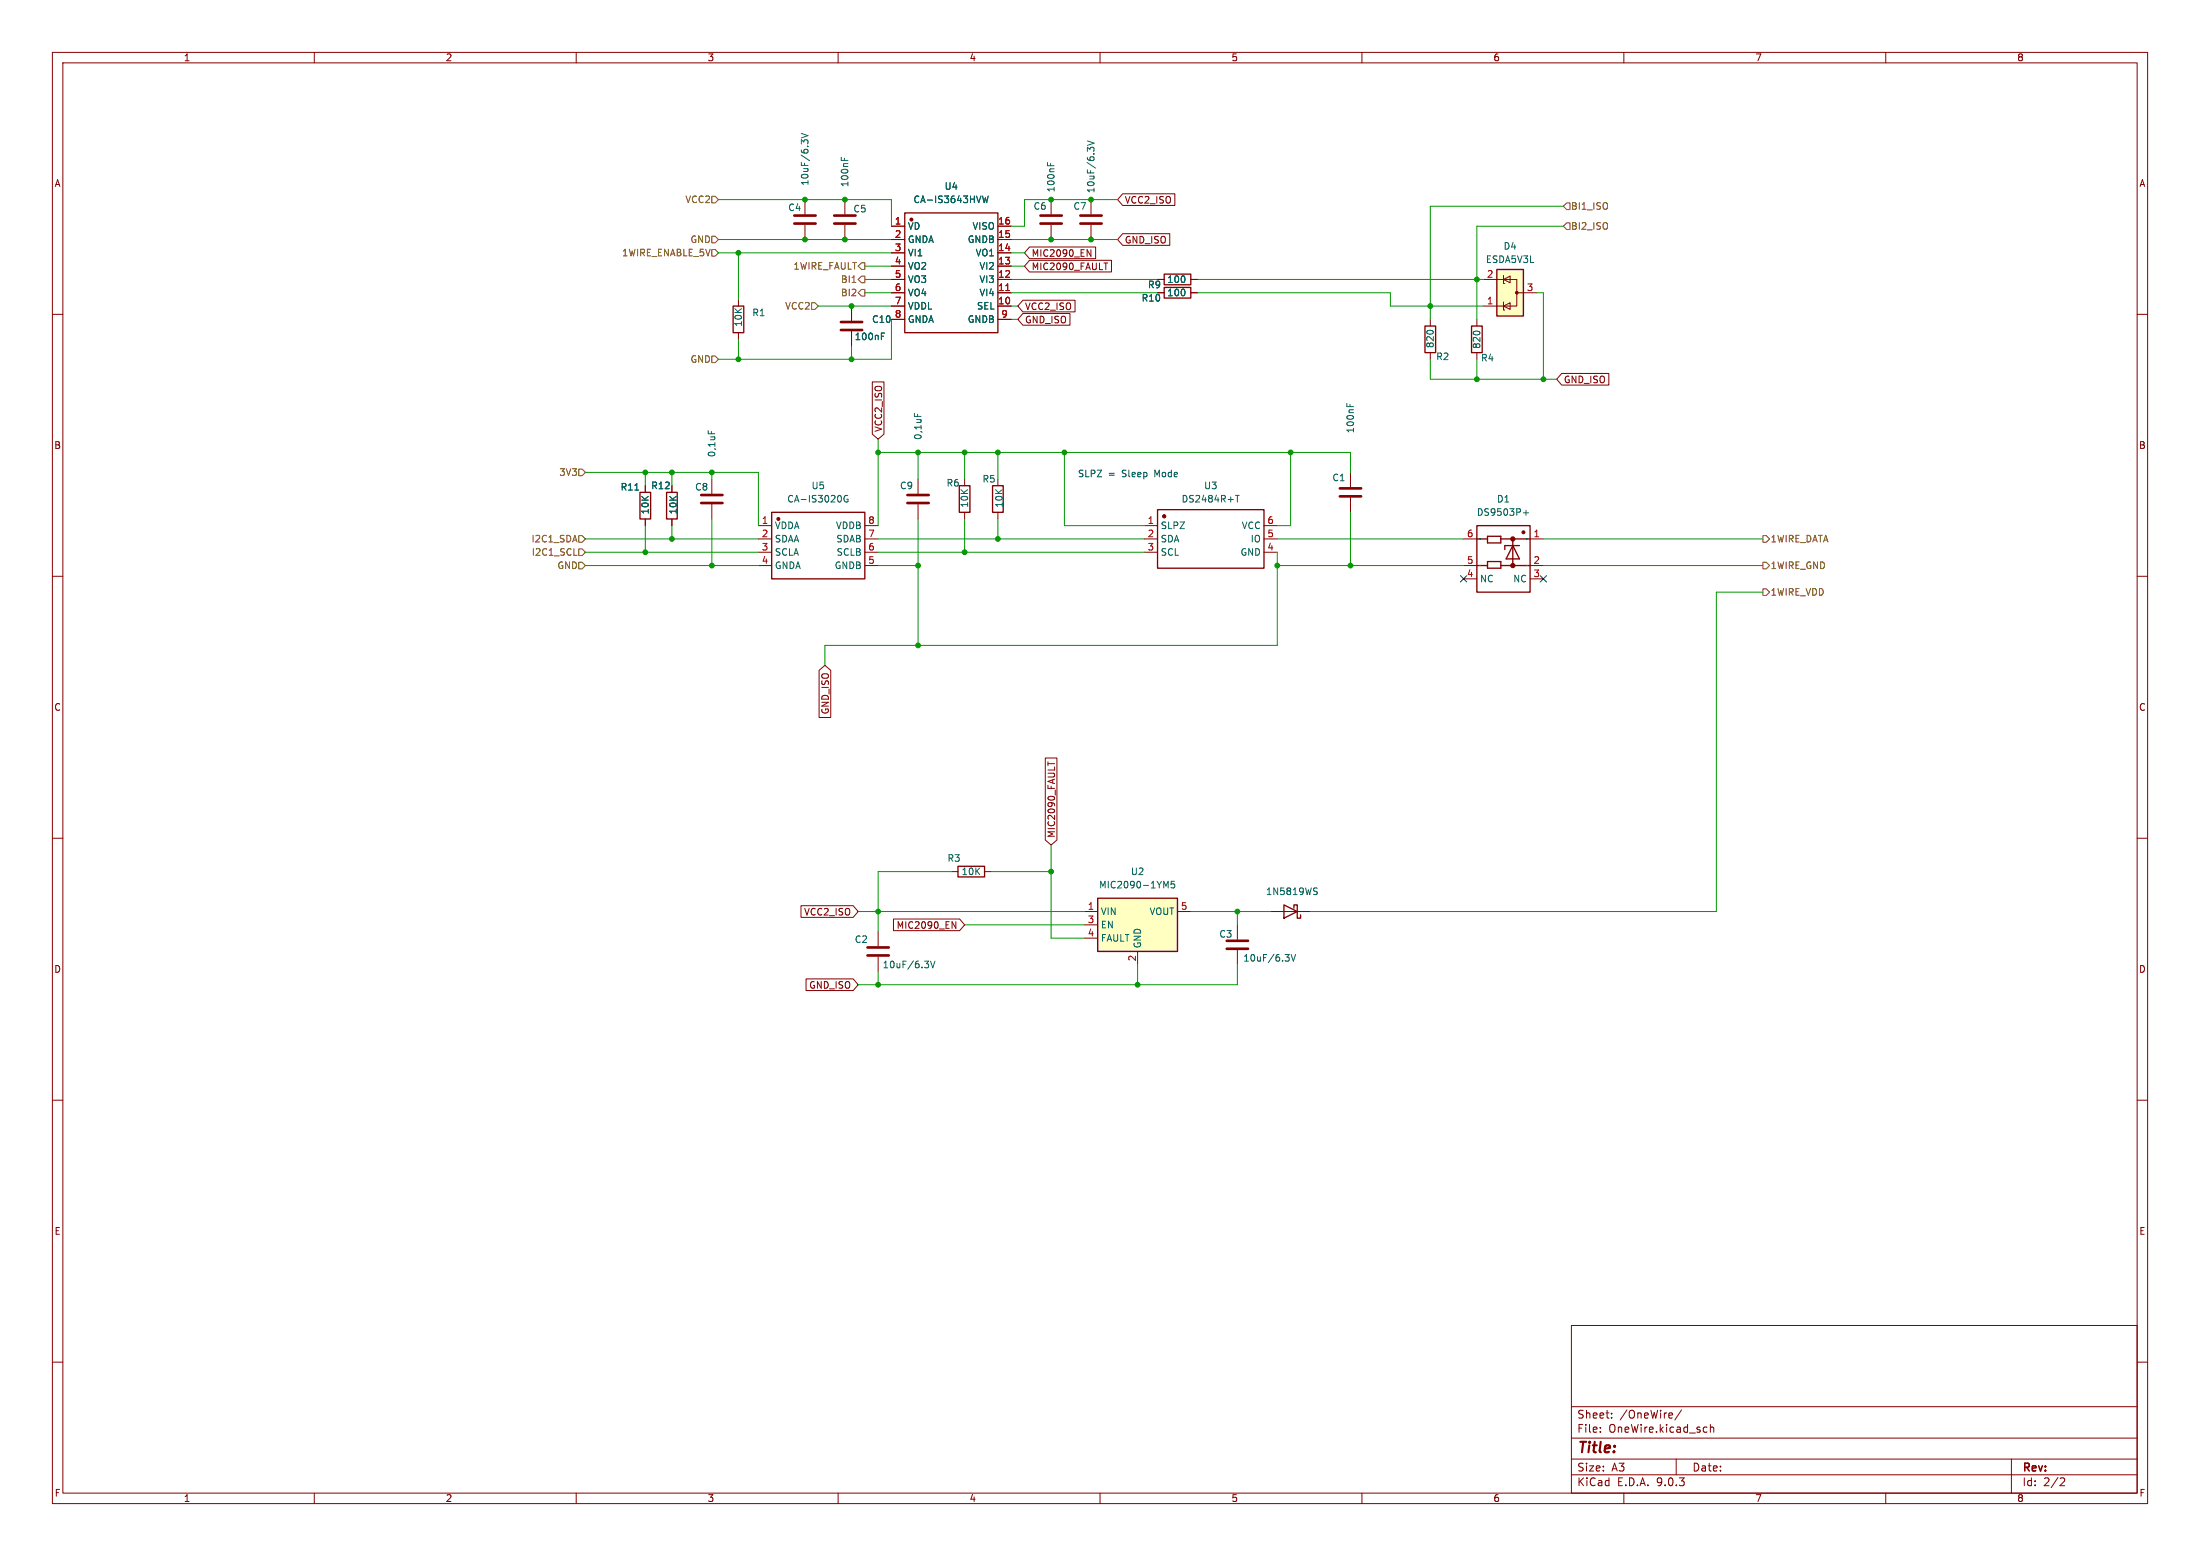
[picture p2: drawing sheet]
<svg xmlns="http://www.w3.org/2000/svg" width="420mm" height="297mm" viewBox="0 0 420 297" stroke-linecap="round" stroke-linejoin="round" font-family="sans-serif">
<g fill="none" stroke="#840000" stroke-width=".19">
<path d="M10 10h400v277h-400zM12 12h396v273h-396zM60 10v2M110 10v2M160 10v2M210 10v2M260 10v2M310 10v2M360 10v2M10 60h2M281.9 61v1.2M281.9 67.3v1.3"/>
<path d="M408 60h2M123.2 92.7v1.3M123.2 99.1v1.2M257.8 90.2v2.8M257.8 95v2.8M10 110h2M408 110h2M10 160h2M408 160h2M10 210h2M408 210h2M300 253h108v32h-108z"/>
<path d="M10 260h2M300 278.5h108M300 274.5h108M300 268.5h108M305.5 273.2v.2M305.5 272.5v.1M307.7 270.5v.2M307.7 269.8v.1M320 278.5v3M321 269.1l-1.3 1.9M325.7 272.4l.2 .1M325.9 273.3l-.2 .1"/>
<path d="M326.5 271.9v1.5M326.5 272.5l.2-.1 .4 .1 .1 .9M384 278.5v6.5M408 260h2M60 285v2M110 285v2M160 285v2M210 285v2M260 285v2M300 281.5h108M310 285v2M360 285v2"/>
<path d="M393.5 282.1l.5 .1 .2 .3-1 1.1h1"/>
</g>
<path d="M255.8 94.7h4M255.8 93.2h4" fill="none" stroke="#840000" stroke-width=".51"/>
<path d="M257.1 77v.6M257.7 77.2v.4M121.2 93.5h.7" fill="none" stroke="#006464" stroke-width=".19"/>
<path d="M280.9 62.2h2.1v5.1h-2.1zM122.2 94h2v5.1h-2z" fill="none" stroke="#840000" stroke-width=".25"/>
<path d="M285.7 51.4h5.1v8.9h-5.1z" fill="#ffffc2"/>
<path d="M285.7 51.4h5.1v8.9h-5.1zM182.9 165.4h5.1v2h-5.1z" fill="none" stroke="#840000" stroke-width=".25"/>
<g fill="none" stroke="#840000" stroke-width=".19">
<path d="M153.7 38.1v2.8M161.3 38.1v2.8M153.7 42.9v2.8M161.3 42.9v2.8M162.6 58.4v2.8M283.2 58.4h3.8M283.2 53.3h3.8M287 57.7v1.5h.3M287 53.3h2.6v5.1h-2.6M287 58.4l1.3-.6v1.3zM287 52.6v1.5h.3M287 53.3l1.3-.6v1.3z"/>
<path d="M289.6 55.9h3.8M162.6 63.2v2.8M181.6 166.4h1.3M188 166.4h1.2"/>
</g>
<circle cx="289.6" cy="55.9" r=".25" fill="#840000" stroke="#840000" stroke-width=".19"/>
<path d="M151.6 41.1h4.1M151.6 42.7h4.1M159.3 41.1h4M159.3 42.7h4M160.5 61.5h4.1M160.5 63h4.1" fill="none" stroke="#840000" stroke-width=".51"/>
<path d="M153 25.5l1.2 .4-1.2 .4M153.5 27.1l-.5-.4v.8M153.5 26.9l.2-.2h.3l.2 .2M160.6 30v.6M161.2 30.2v.4M168.3 64.2h.4M168.3 63.6h.6" fill="none" stroke="#006464" stroke-width=".19"/>
<path d="M209.5 171.5h15.3v10.1h-15.3z" fill="#ffffc2"/>
<g fill="none" stroke="#840000" stroke-width=".25">
<path d="M140 58.4h2v5.1h-2zM172.7 40.6h17.8v22.9h-17.8zM222.2 54.9h5.1v2h-5.1zM222.2 52.3h5.1v2.1h-5.1zM272 62.2h2.1v5.1h-2.1zM127.3 94h2v5.1h-2zM147.3 97.8h17.8v12.7h-17.8zM183.1 92.7h2.1v5.1h-2.1zM189.5 92.7h2v5.1h-2zM221 97.3h20.3v11.2h-20.3zM281.9 100.3h10.2v12.7h-10.2zM281.9 102.9h2.1"/>
<path d="M281.9 108h2.1M284 102.4h2.5v1.2h-2.5zM284 107.2h2.5v1.3h-2.5zM286.5 102.9h5.6M286.5 108h5.6M288.8 104.1l1.3 2.6h-2.6zM288.8 102.9v5.1M290.1 104.1h-2.8v.8M209.5 171.5h15.3v10.1h-15.3zM245.1 172.7l2.5 1.3-2.5 1.3zM247 173.4v-.7h.6v2.6h.7v-.7"/>
</g>
<g fill="none" stroke="#840000" stroke-width=".19">
<path d="M200.7 38.1v2.8M208.3 38.1v2.8M214.3 37h10v2.2h-10l-.9-1.1zM141 57.2v1.2M162.6 58.4v2.8M170.2 43.2h2.5M170.2 45.7h2.5M170.2 48.3h2.5M170.2 50.8h2.5M170.2 53.3h2.5M170.2 55.9h2.5M170.2 58.4h2.5"/>
<path d="M190.5 43.2h2.5M190.5 45.7h2.5M190.5 48.3h2.5M190.5 50.8h2.5M190.5 53.3h2.5M190.5 55.9h2.5M190.5 58.4h2.5M195.3 57.3h9.9v2.2h-9.9l-1-1.1zM195.3 59.8h9v2.3h-9l-1-1.1zM196.5 49.7h15.7v2.2h-15.7l-.9-1.1zM196.5 47.1h12.7v2.3h-12.7l-.9-1.1zM200.7 42.9v2.8"/>
<path d="M207.5 47.7l.8 1.2v-1.2M208.3 42.9v2.8M210.7 50.2h.8M214.3 44.6h9v2.2h-9l-.9-1.1zM221 53.3h1.2M221 55.9h1.2M227.3 53.3h1.3M227.3 55.9h1.3M141 63.5v1.3M162.6 63.2v2.8M166.5 72.9h2.3v10l-1.2 .9-1.1-.9zM170.2 61h2.5"/>
<path d="M190.5 61h2.5M273 61v1.2M273 67.3v1.3M298.1 71.3h9v2.2h-9l-.9-1.1zM123.2 92.7v1.3M123.2 99.1v1.2M128.3 92.7v1.3M128.3 99.1v1.2M135.9 91.4v2.8M135.9 96.3v2.8M175.3 91.4v2.8M175.3 96.3v2.8"/>
<path d="M184.1 91.4v1.3M184.1 97.8v1.3M190.5 91.4v1.3M190.5 97.8v1.3M144.8 100.3h2.5M144.8 102.9h2.5M144.8 105.4h2.5M144.8 108h2.5M165.1 100.3h2.5M165.1 102.9h2.5M165.1 105.4h2.5M165.1 108h2.5"/>
<path d="M218.4 100.3h2.6M218.4 102.9h2.6M218.4 105.4h2.6M241.3 100.3h2.5M241.3 102.9h2.5M241.3 105.4h2.5M279.4 102.9h2.5M279.4 108h2.5M279.4 110.5h2.5M292.1 102.9h2.5M292.1 108h2.5M292.1 110.5h2.5"/>
<path d="M156.4 128l1.1-1 1.1 1v9h-2.2zM199.5 144.7h2.3v15.6l-1.1 1-1.2-1zM200.1 145.4v.7M152.9 172.9h10l.9 1.1-.9 1.1h-10zM167.6 177.8v2.8M170.6 175.4h12.6l.9 1.1-.9 1.1h-12.6zM181.8 175.9l.7 1.3v-1.3M207 174h2.5M207 176.5h2.5M207 179.1h2.5M224.8 174h2.5M236.2 176.5v2.8"/>
<path d="M242.6 174h7.6M153.9 186.8h9l.9 1.2-.9 1.1h-9zM167.6 182.6v2.8M217.2 181.6v2.6M236.2 181.4v2.8"/>
</g>
<g fill="none" stroke="#006464" stroke-width=".19">
<path d="M187.6 37.4l.3 1.3 .2-.9 .3 .9 .3-1.3M200 31v.6M200.6 31.2v.4M207.6 26.9l1.3 .4-1.3 .4M208.1 28.5l-.5-.4v.8M208.1 28.4l.2-.3h.3l.3 .3M168.3 64.2h.4M168.3 63.6h.6M174.6 78.9v.6M121.2 93.5h.7M135.2 82.2v.6M161.8 94.6a.59 .59 0 0 0-.7 .6 .59 .59 0 0 0 .7 .6l.1-.5h-.2"/>
<path d="M235.9 94.6h.7M236.2 94.6v1.2M290.8 97.9h1M291.3 97.4v1M282.6 102.9h.1M282.6 102.8h.1M282.6 107.9h.1M282.6 102.8v.1M282.6 107.9v.1M291.4 102.8v.1M291.4 107.9v.1M291.4 102.8h.1"/>
<path d="M291.4 107.9h.1M291.4 107.9l.1 .1M291.4 102.9h.1M291.4 108h.1M291.5 107.9v.1M291.5 102.9h.1M291.5 107.9h-.1M291.5 107.9h.1M222.6 169.1l.4-.9v1.3M224.2 168.2h-.6v.6l.1-.1 .5 .1 .1 .1-.1 .5-.2 .1-.4-.1M251 169.5h.5M251 170.1l.4 .1 .1 .3-.3 .3h-.3"/>
<path d="M176.5 183.5h.8l-.4 .4M177 183.9l.3 .3v.3l-.3 .2M177.6 183.5l.5 1.2 .4-1.2M245.3 182.2h.8l-.4 .5M245.9 182.7l.2 .2v.3l-.2 .3M246.5 182.2l.4 1.3 .4-1.3"/>
</g>
<g fill="#840000" stroke="#840000" stroke-width=".25">
<circle cx="174" cy="41.9" r=".25"/>
<circle cx="222.2" cy="98.6" r=".25"/>
<circle cx="290.8" cy="101.6" r=".25"/>
<circle cx="148.6" cy="99.1" r=".25"/>
</g>
<path d="M192 55.5h.7" fill="none" stroke="#a90000" stroke-width=".19"/>
<g fill="none" stroke="#840000" stroke-width=".51">
<path d="M198.6 42.7h4.1M198.6 41.1h4.1M206.2 42.7h4.1M206.2 41.1h4.1M133.9 94.5h4M133.9 96h4M173.2 94.5h4.1M173.2 96h4.1M234.2 179.6h4.1M165.6 180.8h4.1M165.6 182.4h4.1M234.2 181.1h4.1"/>
<circle cx="288.8" cy="107.9" r=".25"/>
<circle cx="288.8" cy="102.9" r=".25"/>
</g>
<g fill="none" stroke="#725600" stroke-width=".19">
<path d="M135.9 37.5h.6l.7 .6-.7 .6h-.6zM298.4 39.4l.7-.7h.6v1.3h-.6zM135.9 45.1h.6l.7 .6-.7 .7h-.6zM135.9 47.6h.6l.7 .7-.7 .6h-.6zM154.9 57.8h.7l.6 .6-.6 .7h-.7zM162.7 53.9h.7M164.5 50.2h.6v1.2h-.6l-.7-.6zM164.5 55.2h.6v1.3h-.6l-.7-.6zM164.5 52.7h.6v1.3h-.6l-.7-.7zM299.1 42.5h.6v1.3h-.6l-.7-.6zM135.9 67.9h.6l.7 .7-.7 .6h-.6zM110.5 89.5h.6l.7 .7-.7 .6h-.6z"/>
<path d="M109.6 106h.6M110.5 104.8h.6l.7 .6-.7 .6h-.6zM110.5 102.2h.6l.7 .7-.7 .6h-.6zM110.5 107.3h.6l.7 .7-.7 .6h-.6zM336.5 112.4h.7l.6 .6-.6 .7h-.7zM336.5 107.3h.7l.6 .7-.6 .6h-.7zM336.5 102.2h.7l.6 .7-.6 .6h-.7z"/>
</g>
<g fill="none" stroke="#009600" stroke-width=".19">
<path d="M137.2 38.1h33v5.1M213.4 38.1h-17.8v5.1h-2.6M298.4 39.4h-25.4v21.6M137.2 48.3h33M137.2 45.7h33M141 48.3v8.9M156.2 58.4h14M165.1 55.9h5.1M165.1 53.3h5.1M165.1 50.8h5.1M193 55.9h28M193 53.3h28"/>
<path d="M193 48.3h2.6M193 50.8h2.6M193 45.7h20.4M193 58.4h1.3M228.6 55.9h36.8v2.5h17.8M228.6 53.3h54.6M293.4 55.9h1.2v16.5M298.4 43.2h-16.5v17.8M141 64.8v3.8M162.6 66v2.6M170.2 61v7.6h-33M193 61h1.3"/>
<path d="M273 68.6v3.8h24.2M281.9 68.6v3.8M111.8 90.2h33v10.1M123.2 90.2v2.5M128.3 90.2v2.5M135.9 90.2v1.2M135.9 99.1v8.9M167.6 83.8v16.5M167.6 86.4h90.2v3.8M175.3 86.4v5M175.3 99.1v24.1M184.1 86.4v5"/>
<path d="M184.1 99.1v6.3M190.5 86.4v5M190.5 99.1v3.8M203.2 86.4v13.9h15.2M246.4 86.4v13.9h-2.6M257.8 97.8v10.2M111.8 108h33M111.8 102.9h33M111.8 105.4h33M123.2 100.3v5.1M128.3 100.3v2.6M167.6 108h7.7"/>
<path d="M167.6 102.9h50.8M167.6 105.4h50.8M243.8 105.4v17.8h-86.3v3.8M243.8 108h35.6M243.8 102.9h35.6M294.6 108h41.9M294.6 102.9h41.9M336.5 113h-8.8v61h-77.5M163.8 174h43.2M181.6 166.4h-14v11.4M184.1 176.5h22.9M189.2 166.4h11.5"/>
<path d="M200.7 161.3v17.8h6.3M227.3 174h15.3M236.2 174v2.5M167.6 185.4v2.6M217.2 184.2v3.8M236.2 184.2v3.8h-72.4"/>
</g>
<path d="M278.8 109.9l1.2 1.2M280 109.9l-1.2 1.2M294 109.9l1.2 1.2M295.2 109.9l-1.2 1.2" fill="none" stroke="#000084" stroke-width=".19"/>
<g fill="#009600" stroke="#009600" stroke-width=".19">
<circle cx="236.2" cy="174" r=".46"/>
<circle cx="175.3" cy="123.2" r=".46"/>
<circle cx="200.7" cy="166.4" r=".46"/>
<circle cx="217.2" cy="188" r=".46"/>
<circle cx="184.1" cy="105.4" r=".46"/>
<circle cx="167.6" cy="174" r=".46"/>
<circle cx="167.6" cy="188" r=".46"/>
<circle cx="162.6" cy="58.4" r=".46"/>
<circle cx="153.7" cy="45.7" r=".46"/>
<circle cx="153.7" cy="38.1" r=".46"/>
<circle cx="161.3" cy="45.7" r=".46"/>
<circle cx="161.3" cy="38.1" r=".46"/>
<circle cx="162.6" cy="68.6" r=".46"/>
<circle cx="141" cy="68.6" r=".46"/>
<circle cx="141" cy="48.3" r=".46"/>
<circle cx="243.8" cy="108" r=".46"/>
<circle cx="294.6" cy="72.4" r=".46"/>
<circle cx="246.4" cy="86.4" r=".46"/>
<circle cx="257.8" cy="108" r=".46"/>
<circle cx="135.9" cy="108" r=".46"/>
<circle cx="123.2" cy="105.4" r=".46"/>
<circle cx="167.6" cy="86.4" r=".46"/>
<circle cx="135.9" cy="90.2" r=".46"/>
<circle cx="123.2" cy="90.2" r=".46"/>
<circle cx="128.3" cy="102.9" r=".46"/>
<circle cx="175.3" cy="108" r=".46"/>
<circle cx="128.3" cy="90.2" r=".46"/>
<circle cx="208.3" cy="38.1" r=".46"/>
<circle cx="208.3" cy="45.7" r=".46"/>
<circle cx="190.5" cy="86.4" r=".46"/>
<circle cx="203.2" cy="86.4" r=".46"/>
<circle cx="190.5" cy="102.9" r=".46"/>
<circle cx="200.7" cy="38.1" r=".46"/>
<circle cx="200.7" cy="45.7" r=".46"/>
<circle cx="175.3" cy="86.4" r=".46"/>
<circle cx="184.1" cy="86.4" r=".46"/>
<circle cx="281.9" cy="72.4" r=".46"/>
<circle cx="273" cy="58.4" r=".46"/>
<circle cx="281.9" cy="53.3" r=".46"/>
</g>
<text font-size="2.8" fill="#840000" x="301" y="277.9">Title:</text>
<g font-size="2.1" fill="#840000">
<text x="301" y="273.7">File:</text>
<text x="301" y="271">Sheet:</text>
<text x="307.1" y="273.7">OneWire.kicad_sch</text>
<text x="309.2" y="271">/OneWire/</text>
<text x="301" y="281.1">Size:</text>
<text x="307.6" y="281.1">A3</text>
<text x="323" y="281.1">Date:</text>
<text x="386" y="281.3">Rev:</text>
<text x="301" y="283.9">KiCad</text>
<text x="308.7" y="283.9">E.D.A.</text>
<text x="316.3" y="283.9">9.0.3</text>
<text x="386" y="283.9">Id:</text>
<text x="390.1" y="283.9">2/2</text>
</g>
<g font-size="1.8" fill="#840000">
<text x="35" y="11.9">1</text>
<text x="85" y="11.9">2</text>
<text x="135" y="11.9">3</text>
<text x="185" y="11.9">4</text>
<text x="235" y="11.9">5</text>
<text x="285" y="11.9">6</text>
<text x="335" y="11.9">7</text>
<text x="385" y="11.9">8</text>
<text x="10.3" y="35.9">A</text>
<text x="408.3" y="35.9">A</text>
<text x="214.6" y="39.1">VCC2_ISO</text>
<text x="214.6" y="46.7">GND_ISO</text>
<text x="196.8" y="51.8">MIC2090_FAULT</text>
<text x="196.8" y="49.2">MIC2090_EN</text>
<text x="195.6" y="59.4">VCC2_ISO</text>
<text x="195.6" y="61.9">GND_ISO</text>
<text x="298.4" y="73.3">GND_ISO</text>
<text x="168.6" y="82.5" transform="rotate(-90 168.6 82.5)">VCC2_ISO</text>
<text x="10.3" y="85.9">B</text>
<text x="408.2" y="85.9">B</text>
<text x="10.3" y="135.9">C</text>
<text x="158.4" y="136.5" transform="rotate(-90 158.4 136.5)">GND_ISO</text>
<text x="408.2" y="135.9">C</text>
<text x="201.6" y="160" transform="rotate(-90 201.6 160)">MIC2090_FAULT</text>
<text x="153.4" y="174.9">VCC2_ISO</text>
<text x="171.1" y="177.5">MIC2090_EN</text>
<text x="10.3" y="185.9">D</text>
<text x="408.2" y="185.9">D</text>
<text x="154.4" y="188.9">GND_ISO</text>
<text x="10.3" y="235.9">E</text>
<text x="408.3" y="235.9">E</text>
<text x="10.3" y="285.9">F</text>
<text x="35" y="286.9">1</text>
<text x="85" y="286.9">2</text>
<text x="135" y="286.9">3</text>
<text x="185" y="286.9">4</text>
<text x="235" y="286.9">5</text>
<text x="285" y="286.9">6</text>
<text x="335" y="286.9">7</text>
<text x="385" y="286.9">8</text>
<text x="408.3" y="285.9">F</text>
</g>
<g font-size="1.8" fill="#006464">
<text x="154.5" y="35.6" transform="rotate(-90 154.5 35.6)">10uF/6.3V</text>
<text x="162.2" y="35.8" transform="rotate(-90 162.2 35.8)">100nF</text>
<text x="150.4" y="40.5">C4</text>
<text x="162.8" y="40.7">C5</text>
<text x="174.3" y="39">CA-IS3643HVW</text>
<text x="180.2" y="36.4">U4</text>
<text x="197.2" y="40.2">C6</text>
<text x="201.5" y="36.8" transform="rotate(-90 201.5 36.8)">100nF</text>
<text x="204.8" y="40.2">C7</text>
<text x="209.1" y="37" transform="rotate(-90 209.1 37)">10uF/6.3V</text>
<text x="173.2" y="44">VD</text>
<text x="173.2" y="46.6">GNDA</text>
<text x="184.6" y="46.6">GNDB</text>
<text x="185.6" y="44">VISO</text>
<text x="286.9" y="47.9">D4</text>
<text x="173.2" y="49.1">VI1</text>
<text x="173.2" y="51.7">VO2</text>
<text x="186.2" y="49.1">VO1</text>
<text x="186.9" y="51.7">VI2</text>
<text x="283.6" y="50.4">ESDA5V3L</text>
<text x="173.2" y="54.2">VO3</text>
<text x="173.2" y="56.7">VO4</text>
<text x="173.2" y="59.3">VDDL</text>
<text x="186.4" y="59.3">SEL</text>
<text x="186.9" y="54.2">VI3</text>
<text x="186.9" y="56.7">VI4</text>
<text x="217.8" y="57.8">R10</text>
<text x="219" y="55.2">R9</text>
<text x="222.7" y="56.7">100</text>
<text x="222.7" y="54.2">100</text>
<text x="141.8" y="62.5" transform="rotate(-90 141.8 62.5)">10K</text>
<text x="143.5" y="60.6">R1</text>
<text x="163.1" y="65.1">100nF</text>
<text x="166.4" y="61.8">C10</text>
<text x="173.2" y="61.8">GNDA</text>
<text x="184.6" y="61.8">GNDB</text>
<text x="273.9" y="66.5" transform="rotate(-90 273.9 66.5)">820</text>
<text x="274.1" y="68.9">R2</text>
<text x="282.6" y="69.2">R4</text>
<text x="282.8" y="66.7" transform="rotate(-90 282.8 66.7)">820</text>
<text x="258.7" y="82.8" transform="rotate(-90 258.7 82.8)">100nF</text>
<text x="136.8" y="87.4" transform="rotate(-90 136.8 87.4)">0,1uF</text>
<text x="176.1" y="84.1" transform="rotate(-90 176.1 84.1)">0,1uF</text>
<text x="118.4" y="93.8">R11</text>
<text x="124.2" y="93.6">R12</text>
<text x="132.6" y="93.8">C8</text>
<text x="154.8" y="93.6">U5</text>
<text x="171.7" y="93.6">C9</text>
<text x="180.6" y="93.1">R6</text>
<text x="187.5" y="92.3">R5</text>
<text x="229.8" y="93.6">U3</text>
<text x="254.3" y="92">C1</text>
<text x="124.1" y="98.3" transform="rotate(-90 124.1 98.3)">10K</text>
<text x="129.4" y="98.3" transform="rotate(-90 129.4 98.3)">10K</text>
<text x="147.8" y="101.2">VDDA</text>
<text x="150.2" y="96.1">CA-IS3020G</text>
<text x="159.5" y="101.2">VDDB</text>
<text x="185" y="97" transform="rotate(-90 185 97)">10K</text>
<text x="191.6" y="97" transform="rotate(-90 191.6 97)">10K</text>
<text x="221.5" y="101.2">SLPZ</text>
<text x="225.5" y="96.1">DS2484R+T</text>
<text x="237" y="101.2">VCC</text>
<text x="281.8" y="98.7">DS9503P+</text>
<text x="285.7" y="96.1">D1</text>
<text x="147.8" y="103.7">SDAA</text>
<text x="147.8" y="106.3">SCLA</text>
<text x="159.6" y="103.7">SDAB</text>
<text x="159.6" y="106.3">SCLB</text>
<text x="221.5" y="103.7">SDA</text>
<text x="221.5" y="106.3">SCL</text>
<text x="236.7" y="106.3">GND</text>
<text x="238.7" y="103.7">IO</text>
<text x="147.8" y="108.8">GNDA</text>
<text x="159.2" y="108.8">GNDB</text>
<text x="282.4" y="111.4">NC</text>
<text x="288.8" y="111.4">NC</text>
<text x="180.8" y="164.7">R3</text>
<text x="183.5" y="167.2">10K</text>
<text x="215.8" y="167.2">U2</text>
<text x="209.7" y="169.8">MIC2090-1YM5</text>
<text x="241.6" y="171">1N5819WS</text>
<text x="210.1" y="174.9">VIN</text>
<text x="210.1" y="177.4">EN</text>
<text x="210.1" y="179.9">FAULT</text>
<text x="219.4" y="174.9">VOUT</text>
<text x="232.7" y="179.2">C3</text>
<text x="163.1" y="180.2">C2</text>
<text x="168.4" y="185">10uF/6.3V</text>
<text x="218" y="181.1" transform="rotate(-90 218 181.1)">GND</text>
<text x="237.2" y="183.7">10uF/6.3V</text>
</g>
<g font-size="1.8" fill="#725600">
<text x="130.7" y="39">VCC2</text>
<text x="299.8" y="40.2">BI1_ISO</text>
<text x="131.7" y="46.6">GND</text>
<text x="299.8" y="44">BI2_ISO</text>
<text x="118.7" y="49.1">1WIRE_ENABLE_5V</text>
<text x="151.4" y="51.7">1WIRE_FAULT</text>
<text x="149.8" y="59.3">VCC2</text>
<text x="160.4" y="56.7">BI2</text>
<text x="160.4" y="54.2">BI1</text>
<text x="131.7" y="69.4">GND</text>
<text x="106.7" y="91">3V3</text>
<text x="101.4" y="103.7">I2C1_SDA</text>
<text x="101.4" y="106.3">I2C1_SCL</text>
<text x="337.9" y="103.7">1WIRE_DATA</text>
<text x="106.3" y="108.8">GND</text>
<text x="337.9" y="113.9">1WIRE_VDD</text>
<text x="337.9" y="108.8">1WIRE_GND</text>
</g>
<g font-size="1.8" fill="#a90000">
<text x="170.7" y="42.9">1</text>
<text x="170.7" y="45.5">2</text>
<text x="190.5" y="42.9">16</text>
<text x="190.5" y="45.5">15</text>
<text x="170.7" y="48">3</text>
<text x="170.7" y="50.5">4</text>
<text x="170.7" y="53.1">5</text>
<text x="190.5" y="48">14</text>
<text x="190.5" y="50.5">13</text>
<text x="190.5" y="53.1">12</text>
<text x="283.8" y="53.1">2</text>
<text x="170.7" y="55.6">6</text>
<text x="170.7" y="58.2">7</text>
<text x="190.5" y="55.6">11</text>
<text x="190.5" y="58.2">10</text>
<text x="283.8" y="58.2">1</text>
<text x="291.4" y="55.6">3</text>
<text x="170.7" y="60.7">8</text>
<text x="191.1" y="60.7">9</text>
<text x="145.3" y="100.1">1</text>
<text x="165.7" y="100.1">8</text>
<text x="219" y="100.1">1</text>
<text x="241.9" y="100.1">6</text>
<text x="145.3" y="102.6">2</text>
<text x="145.3" y="105.2">3</text>
<text x="145.3" y="107.7">4</text>
<text x="165.7" y="102.6">7</text>
<text x="165.7" y="105.2">6</text>
<text x="165.7" y="107.7">5</text>
<text x="219" y="102.6">2</text>
<text x="219" y="105.2">3</text>
<text x="241.9" y="102.6">5</text>
<text x="241.9" y="105.2">4</text>
<text x="280" y="102.6">6</text>
<text x="280" y="107.7">5</text>
<text x="292.7" y="102.6">1</text>
<text x="292.7" y="107.7">2</text>
<text x="280" y="110.2">4</text>
<text x="292.7" y="110.2">3</text>
<text x="207.6" y="173.7">1</text>
<text x="225.4" y="173.7">5</text>
<text x="207.6" y="176.3">3</text>
<text x="207.6" y="178.8">4</text>
<text x="216.9" y="183.6" transform="rotate(-90 216.9 183.6)">2</text>
</g>
<g font-size="1.8" fill="#0000c2">
<text x="205.7" y="91.3">SLPZ</text>
<text x="211.6" y="91.3">=</text>
<text x="214.3" y="91.3">Sleep</text>
<text x="220.7" y="91.3">Mode</text>
</g>
</svg>
